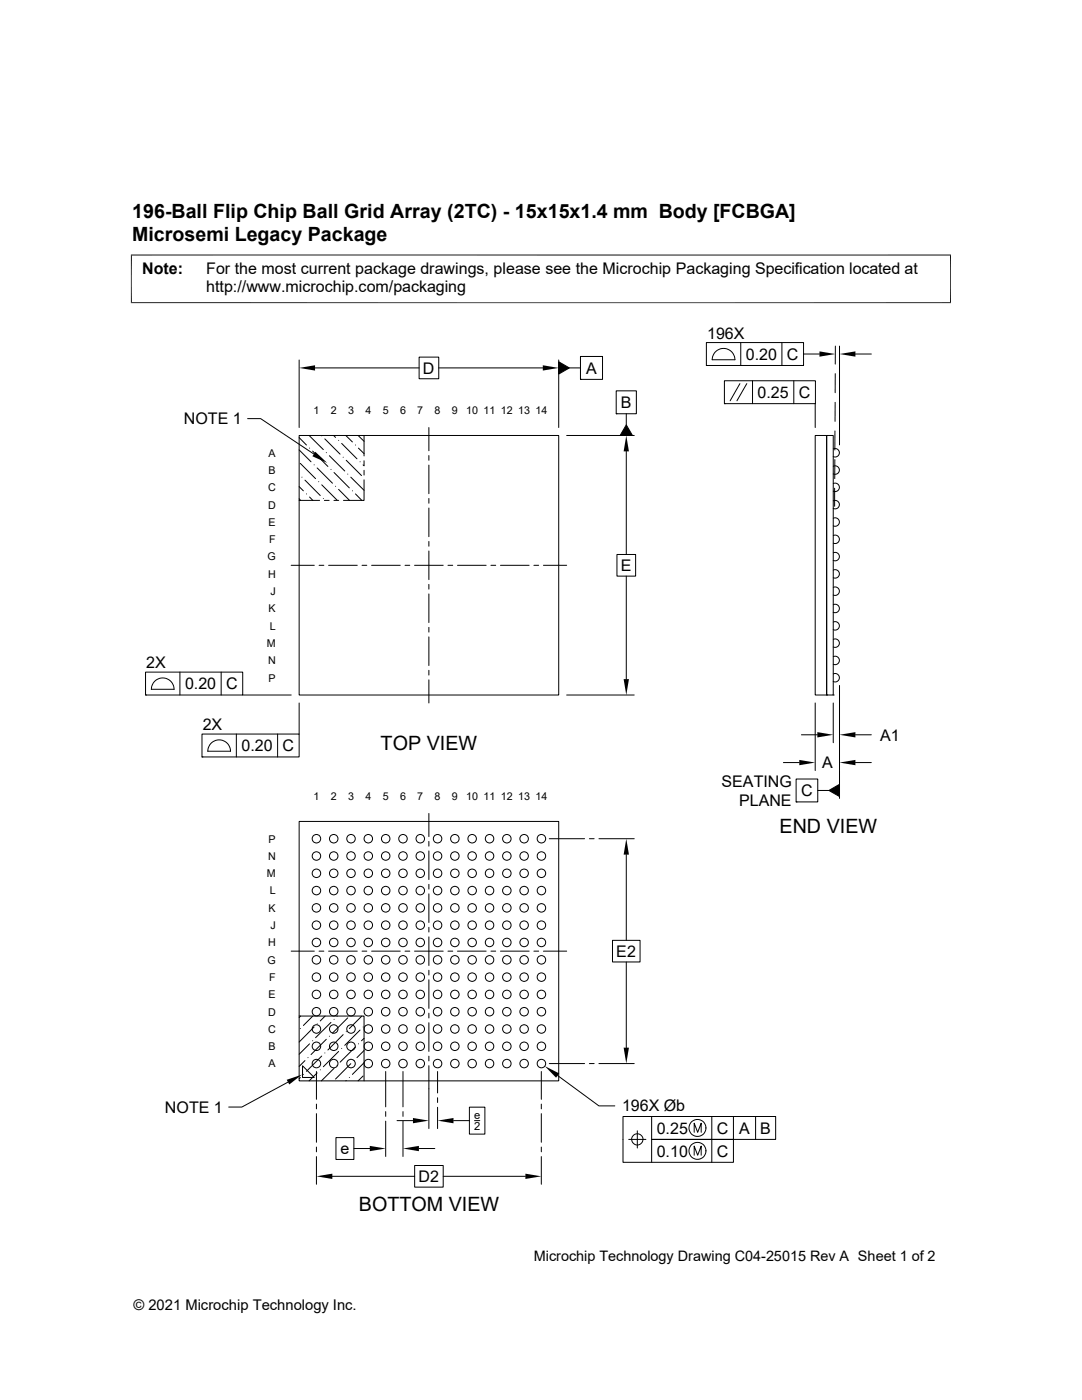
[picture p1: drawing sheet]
<svg xmlns="http://www.w3.org/2000/svg" width="216mm" height="279mm" viewBox="0 0 216 279" stroke-linecap="round" stroke-linejoin="round" font-family="sans-serif">
<g fill="none" stroke="#000" stroke-width=".2">
<path d="M26.1 50.9h163.7M26.2 50.8v9.7M189.7 50.8v9.7M26.1 60.4h163.7M59.7 71.8v13.5M62.9 73.4h20.7M83.6 71.3h3.9v4.3h-3.9zM87.5 73.4h20.8M111.5 72.2l2.1 1.2-2.1 1.3zM111.5 71.8v13.5M113.6 73.4h2.2M115.8 71.1h4.4v4.6h-4.4z"/>
<path d="M115.8 75.7h.1M123 78h4v4.6h-4zM140.9 68.4h19.4v4.5h-19.4zM140.9 72.9h.1M142.1 71.8h4.5a2.26 2.26 0 0 0-2.2-2.3 2.26 2.26 0 0 0-2.3 2.3M144.5 76h18.2v4.6h-18.2zM147.6 76.6l-1.9 3.4M147.8 68.4v4.5M149 76.6l-2 3.4M150.2 76v4.6M156 68.4v4.5M158.4 76v4.6"/>
<path d="M160.3 70.7h3.2M166.7 74.6l-.1 3.8M166.7 69.1v3.6M167.5 69.1v19.7M170.7 70.7h3.2M49.4 83.5h2.6l10.6 7.1M59.7 99.9h4.1M59.7 87.3l1.5 1.5M59.7 89.8l2.4 2.4M59.7 97.1l.8 .9M59.7 99.5l.3 .4M59.7 86.9h51.8v51.8h-51.8z"/>
<path d="M59.9 92.5l3.1 3M60.2 95.2h.1M60.9 95.8l3 3.1M61.2 98.6h.1M61.7 86.9l2.8 2.8M61.8 89.4h.1M61.8 99.2l.6 .7M62.4 90l3 3.1M62.7 92.8h.1M63.3 93.4l3 3M63.6 96.1h.1M64.2 87h.1"/>
<path d="M64.2 96.8l3 3M64.5 99.5h.1M64.7 99.9h1M64.8 87.6l3.1 3M65.1 90.3h.1M65.7 91l3.1 3M66 93.7h.1M66.6 86.9l.4 .4M66.6 99.9h1M66.7 94.3l3 3.1M67 97h.1M67.6 87.9h.1"/>
<path d="M67.6 97.7l2.1 2.2M68.2 88.5l3 3.1M68.5 91.2h.1M69 86.9l1.3 1.3M69.1 91.9l3 3M69.4 94.6h.1M70 95.2l2.6 2.7M70.3 98h.1M70.9 88.8h.1M70.9 98.6l1.3 1.3M71.5 86.9l1.1 1.2M71.5 89.4l1.1 1.1"/>
<path d="M71.8 92.2h.1M72.5 92.8l.1 .2M72.6 86.9v4.1M72.6 91.9v1M72.6 93.9v.9M72.6 95.8v4.1h-4.1M85.6 85.3v4.7M85.6 90.9v1M85.6 92.8v5.7M85.6 99.5v.9M113.1 86.9h13.5M123 82.6h.1"/>
<path d="M125 90.1v20.6M125 84.8l1.2 2.1h-2.5zM125 82.6v2.2M144.5 80.6h.1M162.7 80.6v4.7M162.7 86.9h2.3v51.8h-2.3zM165 86.9h1.3v51.8h-1.3zM166.3 99.9a.85 .85 0 0 1 1.2 .8 .85 .85 0 0 1-1.2 .8M166.3 96.5a.85 .85 0 0 1 1.2 .8 .85 .85 0 0 1-1.2 .7M166.3 93a.85 .85 0 0 1 1.2 .8 .85 .85 0 0 1-1.2 .8M166.3 89.6a.85 .85 0 0 1 1.2 .8 .85 .85 0 0 1-1.2 .7M166.5 97.4v3.6"/>
<path d="M166.6 91.7v3.8M166.6 86v3.8M166.6 80.3v3.8M58.1 112.8h4.6M63.7 112.8h.9M65.6 112.8h5.7M72.2 112.8h1M74.1 112.8h5.8M80.8 112.8h1M82.7 112.8h5.7M85.6 101.4v5.7M85.6 108.1v.9"/>
<path d="M85.6 110v5.7M85.6 116.6v1M85.6 118.5v5.7M89.4 112.8h.9M91.3 112.8h5.7M98 112.8h.9M99.9 112.8h5.7M106.5 112.8h1M108.4 112.8h4.7M123.1 110.7h3.7v4.3h-3.7zM125 115v20.5M166.3 117.2a.85 .85 0 0 1 1.2 .8 .85 .85 0 0 1-1.2 .7"/>
<path d="M166.3 113.8a.85 .85 0 0 1 1.2 .7 .85 .85 0 0 1-1.2 .8M166.3 110.3a.85 .85 0 0 1 1.2 .8 .85 .85 0 0 1-1.2 .7M166.3 106.9a.85 .85 0 0 1 1.2 .7 .85 .85 0 0 1-1.2 .8M166.3 103.4a.85 .85 0 0 1 1.2 .8 .85 .85 0 0 1-1.2 .7M29 134.1h19.4v4.6h-19.4zM29 138.7h.1M34.7 137.6a2.26 2.26 0 0 0-2.2-2.3 2.26 2.26 0 0 0-2.3 2.3h4.6M35.9 134.1v4.6M44.1 134.1v4.6M48.4 138.7h9.7M85.6 125.2v1M85.6 127.1v5.7"/>
<path d="M85.6 133.8v.9M85.6 135.7v4.6M113.1 138.7h13.5M165 138.7h.1M166.3 138.7h.1M166.3 134.5a.85 .85 0 0 1 1.2 .8 .85 .85 0 0 1-1.2 .7M166.3 131a.85 .85 0 0 1 1.2 .8 .85 .85 0 0 1-1.2 .8M166.3 127.6a.85 .85 0 0 1 1.2 .8 .85 .85 0 0 1-1.2 .7M166.3 124.1a.85 .85 0 0 1 1.2 .8 .85 .85 0 0 1-1.2 .8M166.3 120.7a.85 .85 0 0 1 1.2 .7 .85 .85 0 0 1-1.2 .8M167.5 136.8v22.5M40.3 146.5h19.4v4.6h-19.4z"/>
<path d="M40.3 151.1h.1M42.2 148.2a2.27 2.27 0 0 1 2.5-.3 2.27 2.27 0 0 1 1.3 2h-4.5l.2-.9zM47.2 146.5v4.6M55.4 146.5v4.6M59.7 140.3v6.2M156.3 152.2h3.2M158.9 155.5h4.3v4.5h-4.3zM159.9 146.6h3.2M162.7 140.3v13.5M163.2 157.8h2.2M165.4 157.8l2.1-1.3v2.5zM166.3 140.3v7.9"/>
<path d="M170.7 146.6h3.2M170.7 152.2h3.2M59.7 163.9h51.8v51.8h-51.8zM85.6 162.3v4.7M85.6 167.9v1M85.6 169.8v5.7M85.6 176.5v.9M85.6 178.4v5.7M109.6 167.4h7M117.6 167.4h1M119.5 167.4h7.1M125 170.6v17.1"/>
<path d="M158.9 160h.1M58.1 189.8h4.6M63.7 189.8h.9M65.6 189.8h5.7M72.2 189.8h1M74.1 189.8h5.8M80.8 189.8h1M82.7 189.8h5.7M85.6 185.1v.9M85.6 187v5.7M85.6 193.6v1M85.6 195.5v5.8"/>
<path d="M89.4 189.8h.9M91.3 189.8h5.7M98 189.8h.9M99.9 189.8h5.7M106.5 189.8h1M108.4 189.8h4.7M122.2 187.7h5.5v4.3h-5.5zM125 192v17.1M57.5 216l-9.2 4.9h-2.7M59.7 202.8h12.9v12.9M59.9 205.3h.1M59.9 215l-.2 .3"/>
<path d="M60 202.8l-.3 .3M60.4 212.7l2.3 2.3h-2.3zM60.5 214.4h.1M60.9 211.7l-1.2 1.1M61.4 211.1h.1M61.8 208.3l-2.1 2.1M62.4 207.7h.1M62.4 202.8l-1.9 1.9M62.7 205l-3 3M63.1 213.8v5.6M63.3 204.3h.1M63.3 214.1l-1.6 1.6"/>
<path d="M63.9 213.5h.1M64.2 210.8l-3 3M64.8 210.1h.1M64.9 202.8l-1 1M65.1 207.4l-3 3.1M65.7 206.8h.1M66 204l-3 3.1M66.7 203.4h.1M66.7 213.2l-2.6 2.5M67.2 212.6h.1M67.3 202.8h-.1M67.6 209.8l-3.1 3.1"/>
<path d="M68.2 209.2h.1M68.5 206.5l-3.1 3M69.1 205.9h.1M69.1 215.6l-.1 .1M69.4 203.1l-3.1 3.1M69.7 215h.1M70 212.3l-3 3M70.6 211.7h.1M70.9 208.9l-3 3.1M71.5 208.3h.1M71.8 205.6l-3 3M72.2 202.8l-2.5 2.5"/>
<path d="M72.5 205h.1M72.5 214.7l-1 1M72.6 207.2l-.5 .5M72.6 212.1l-2.3 2.3M72.6 209.7l-1.4 1.4M77 213.8v7.1M80.4 213.8v7.1M85.6 202.2v1M85.6 204.1v5.7M85.6 210.8v.9M85.6 212.7v12.5M87.3 213.8v4.3"/>
<path d="M87.3 219.1v.9M108 213.8v5.6M109.6 212.3h7M111.3 214.7l8.2 6h3.2M117.6 212.3h1M119.5 212.3h7.1M63.1 220.3v1M63.1 222.2v5.8M63.1 228.9v1M63.1 230.8v5.5M66.3 234.8h16.4M67 227h3.6v4.4h-3.6z"/>
<path d="M70.6 229.2h3.2M77 221.8v1M77 223.8v7M79.2 223.6h3.2M80.4 221.8v1M80.4 223.8v7M82.7 232.6h5.7v4.3h-5.7zM83.6 229.2h3.2M87.3 221v4.2M88.4 234.8h16.4M90.5 223.6h3.2M93.7 221h3.1v5.3h-3.1z"/>
<path d="M94.7 223.6h1M108 220.3v1M108 222.2v5.8M108 228.9v1M108 230.8v5.5M125.5 227.4h3.4M126 227.4a1.14 1.14 0 0 1 1.5-1.1 1.14 1.14 0 0 1 .5 1.8 1.14 1.14 0 0 1-1.9-.3l-.1-.4M127.2 225.7v3.4M130 222.8v4.6h16.3v4.6h-22v-9.2h30.5v4.6h-24.8v4.6M138.5 226v-1.8l.7 1.8 .7-1.8v1.8M138.5 230.5v-1.8l.7 1.8 .7-1.8v1.8M142 222.8v9.2"/>
<path d="M146.3 222.8v4.6M150.8 222.8v4.6"/>
<circle cx="63.1" cy="170.8" r=".85"/>
<circle cx="63.1" cy="174.3" r=".85"/>
<circle cx="63.1" cy="177.7" r=".85"/>
<circle cx="63.1" cy="167.4" r=".85"/>
<circle cx="66.6" cy="170.8" r=".85"/>
<circle cx="66.6" cy="177.7" r=".85"/>
<circle cx="66.6" cy="174.3" r=".85"/>
<circle cx="66.6" cy="167.4" r=".85"/>
<circle cx="70" cy="174.3" r=".85"/>
<circle cx="70" cy="170.8" r=".85"/>
<circle cx="70" cy="177.7" r=".85"/>
<circle cx="70" cy="167.4" r=".85"/>
<circle cx="73.5" cy="174.3" r=".85"/>
<circle cx="73.5" cy="177.7" r=".85"/>
<circle cx="73.5" cy="170.8" r=".85"/>
<circle cx="73.5" cy="167.4" r=".85"/>
<circle cx="77" cy="174.3" r=".85"/>
<circle cx="77" cy="177.7" r=".85"/>
<circle cx="77" cy="170.8" r=".85"/>
<circle cx="77" cy="167.4" r=".85"/>
<circle cx="80.4" cy="167.4" r=".85"/>
<circle cx="80.4" cy="170.8" r=".85"/>
<circle cx="80.4" cy="177.7" r=".85"/>
<circle cx="80.4" cy="174.3" r=".85"/>
<circle cx="83.9" cy="170.8" r=".85"/>
<circle cx="83.9" cy="174.3" r=".85"/>
<circle cx="83.9" cy="177.7" r=".85"/>
<circle cx="83.9" cy="167.4" r=".85"/>
<circle cx="87.3" cy="167.4" r=".85"/>
<circle cx="87.3" cy="174.3" r=".85"/>
<circle cx="87.3" cy="177.7" r=".85"/>
<circle cx="87.3" cy="170.8" r=".85"/>
<circle cx="90.8" cy="167.4" r=".85"/>
<circle cx="90.8" cy="170.8" r=".85"/>
<circle cx="90.8" cy="177.7" r=".85"/>
<circle cx="90.8" cy="174.3" r=".85"/>
<circle cx="94.2" cy="170.8" r=".85"/>
<circle cx="94.2" cy="167.4" r=".85"/>
<circle cx="94.2" cy="174.3" r=".85"/>
<circle cx="94.2" cy="177.7" r=".85"/>
<circle cx="97.7" cy="177.7" r=".85"/>
<circle cx="97.7" cy="167.4" r=".85"/>
<circle cx="97.7" cy="170.8" r=".85"/>
<circle cx="97.7" cy="174.3" r=".85"/>
<circle cx="101.1" cy="174.3" r=".85"/>
<circle cx="101.1" cy="177.7" r=".85"/>
<circle cx="101.1" cy="167.4" r=".85"/>
<circle cx="101.1" cy="170.8" r=".85"/>
<circle cx="104.6" cy="170.8" r=".85"/>
<circle cx="104.6" cy="167.4" r=".85"/>
<circle cx="104.6" cy="174.3" r=".85"/>
<circle cx="104.6" cy="177.7" r=".85"/>
<circle cx="108" cy="167.4" r=".85"/>
<circle cx="108" cy="170.8" r=".85"/>
<circle cx="108" cy="174.3" r=".85"/>
<circle cx="108" cy="177.7" r=".85"/>
<circle cx="63.1" cy="181.2" r=".85"/>
<circle cx="63.1" cy="188.1" r=".85"/>
<circle cx="63.1" cy="191.6" r=".85"/>
<circle cx="63.1" cy="198.5" r=".85"/>
<circle cx="63.1" cy="184.6" r=".85"/>
<circle cx="63.1" cy="195" r=".85"/>
<circle cx="66.6" cy="188.1" r=".85"/>
<circle cx="66.6" cy="191.6" r=".85"/>
<circle cx="66.6" cy="195" r=".85"/>
<circle cx="66.6" cy="181.2" r=".85"/>
<circle cx="66.6" cy="184.6" r=".85"/>
<circle cx="66.6" cy="198.5" r=".85"/>
<circle cx="70" cy="191.6" r=".85"/>
<circle cx="70" cy="188.1" r=".85"/>
<circle cx="70" cy="184.6" r=".85"/>
<circle cx="70" cy="181.2" r=".85"/>
<circle cx="70" cy="195" r=".85"/>
<circle cx="70" cy="198.5" r=".85"/>
<circle cx="73.5" cy="191.6" r=".85"/>
<circle cx="73.5" cy="188.1" r=".85"/>
<circle cx="73.5" cy="181.2" r=".85"/>
<circle cx="73.5" cy="184.6" r=".85"/>
<circle cx="73.5" cy="195" r=".85"/>
<circle cx="73.5" cy="198.5" r=".85"/>
<circle cx="77" cy="191.6" r=".85"/>
<circle cx="77" cy="181.2" r=".85"/>
<circle cx="77" cy="188.1" r=".85"/>
<circle cx="77" cy="198.5" r=".85"/>
<circle cx="77" cy="184.6" r=".85"/>
<circle cx="77" cy="195" r=".85"/>
<circle cx="80.4" cy="191.6" r=".85"/>
<circle cx="80.4" cy="198.5" r=".85"/>
<circle cx="80.4" cy="181.2" r=".85"/>
<circle cx="80.4" cy="188.1" r=".85"/>
<circle cx="80.4" cy="184.6" r=".85"/>
<circle cx="80.4" cy="195" r=".85"/>
<circle cx="83.9" cy="188.1" r=".85"/>
<circle cx="83.9" cy="191.6" r=".85"/>
<circle cx="83.9" cy="195" r=".85"/>
<circle cx="83.9" cy="181.2" r=".85"/>
<circle cx="83.9" cy="198.5" r=".85"/>
<circle cx="83.9" cy="184.6" r=".85"/>
<circle cx="87.3" cy="191.6" r=".85"/>
<circle cx="87.3" cy="188.1" r=".85"/>
<circle cx="87.3" cy="181.2" r=".85"/>
<circle cx="87.3" cy="184.6" r=".85"/>
<circle cx="87.3" cy="195" r=".85"/>
<circle cx="87.3" cy="198.5" r=".85"/>
<circle cx="90.8" cy="191.6" r=".85"/>
<circle cx="90.8" cy="188.1" r=".85"/>
<circle cx="90.8" cy="181.2" r=".85"/>
<circle cx="90.8" cy="184.6" r=".85"/>
<circle cx="90.8" cy="195" r=".85"/>
<circle cx="90.8" cy="198.5" r=".85"/>
<circle cx="94.2" cy="188.1" r=".85"/>
<circle cx="94.2" cy="184.6" r=".85"/>
<circle cx="94.2" cy="191.6" r=".85"/>
<circle cx="94.2" cy="181.2" r=".85"/>
<circle cx="94.2" cy="198.5" r=".85"/>
<circle cx="94.2" cy="195" r=".85"/>
<circle cx="97.7" cy="198.5" r=".85"/>
<circle cx="97.7" cy="184.6" r=".85"/>
<circle cx="97.7" cy="191.6" r=".85"/>
<circle cx="97.7" cy="188.1" r=".85"/>
<circle cx="97.7" cy="181.2" r=".85"/>
<circle cx="97.7" cy="195" r=".85"/>
<circle cx="101.1" cy="191.6" r=".85"/>
<circle cx="101.1" cy="188.1" r=".85"/>
<circle cx="101.1" cy="181.2" r=".85"/>
<circle cx="101.1" cy="198.5" r=".85"/>
<circle cx="101.1" cy="184.6" r=".85"/>
<circle cx="101.1" cy="195" r=".85"/>
<circle cx="104.6" cy="191.6" r=".85"/>
<circle cx="104.6" cy="198.5" r=".85"/>
<circle cx="104.6" cy="184.6" r=".85"/>
<circle cx="104.6" cy="188.1" r=".85"/>
<circle cx="104.6" cy="195" r=".85"/>
<circle cx="104.6" cy="181.2" r=".85"/>
<circle cx="108" cy="191.6" r=".85"/>
<circle cx="108" cy="188.1" r=".85"/>
<circle cx="108" cy="181.2" r=".85"/>
<circle cx="108" cy="184.6" r=".85"/>
<circle cx="108" cy="195" r=".85"/>
<circle cx="108" cy="198.5" r=".85"/>
<circle cx="63.1" cy="212.3" r=".85"/>
<circle cx="63.1" cy="208.8" r=".85"/>
<circle cx="63.1" cy="201.9" r=".85"/>
<circle cx="63.1" cy="205.4" r=".85"/>
<circle cx="66.6" cy="205.4" r=".85"/>
<circle cx="66.6" cy="212.3" r=".85"/>
<circle cx="66.6" cy="201.9" r=".85"/>
<circle cx="66.6" cy="208.8" r=".85"/>
<circle cx="70" cy="212.3" r=".85"/>
<circle cx="70" cy="208.8" r=".85"/>
<circle cx="70" cy="201.9" r=".85"/>
<circle cx="70" cy="205.4" r=".85"/>
<circle cx="73.5" cy="212.3" r=".85"/>
<circle cx="73.5" cy="208.8" r=".85"/>
<circle cx="73.5" cy="205.4" r=".85"/>
<circle cx="73.5" cy="201.9" r=".85"/>
<circle cx="77" cy="208.8" r=".85"/>
<circle cx="77" cy="201.9" r=".85"/>
<circle cx="77" cy="212.3" r=".85"/>
<circle cx="77" cy="205.4" r=".85"/>
<circle cx="80.4" cy="205.4" r=".85"/>
<circle cx="80.4" cy="212.3" r=".85"/>
<circle cx="80.4" cy="201.9" r=".85"/>
<circle cx="80.4" cy="208.8" r=".85"/>
<circle cx="83.9" cy="208.8" r=".85"/>
<circle cx="83.9" cy="205.4" r=".85"/>
<circle cx="83.9" cy="212.3" r=".85"/>
<circle cx="83.9" cy="201.9" r=".85"/>
<circle cx="87.3" cy="212.3" r=".85"/>
<circle cx="87.3" cy="201.9" r=".85"/>
<circle cx="87.3" cy="205.4" r=".85"/>
<circle cx="87.3" cy="208.8" r=".85"/>
<circle cx="90.8" cy="212.3" r=".85"/>
<circle cx="90.8" cy="208.8" r=".85"/>
<circle cx="90.8" cy="205.4" r=".85"/>
<circle cx="90.8" cy="201.9" r=".85"/>
<circle cx="94.2" cy="212.3" r=".85"/>
<circle cx="94.2" cy="205.4" r=".85"/>
<circle cx="94.2" cy="201.9" r=".85"/>
<circle cx="94.2" cy="208.8" r=".85"/>
<circle cx="97.7" cy="212.3" r=".85"/>
<circle cx="97.7" cy="208.8" r=".85"/>
<circle cx="97.7" cy="201.9" r=".85"/>
<circle cx="97.7" cy="205.4" r=".85"/>
<circle cx="101.1" cy="212.3" r=".85"/>
<circle cx="101.1" cy="201.9" r=".85"/>
<circle cx="101.1" cy="205.4" r=".85"/>
<circle cx="101.1" cy="208.8" r=".85"/>
<circle cx="104.6" cy="212.3" r=".85"/>
<circle cx="104.6" cy="208.8" r=".85"/>
<circle cx="104.6" cy="201.9" r=".85"/>
<circle cx="104.6" cy="205.4" r=".85"/>
<circle cx="108" cy="212.3" r=".85"/>
<circle cx="108" cy="208.8" r=".85"/>
<circle cx="108" cy="201.9" r=".85"/>
<circle cx="108" cy="205.4" r=".85"/>
<circle cx="139.2" cy="229.7" r="1.69"/>
<circle cx="139.2" cy="225.1" r="1.69"/>
</g>
<g fill="#000">
<path d="M59.7 73.4l3.2-.5v1.1zM108.3 72.9l3.2 .5-3.2 .6zM111.5 72.2l2.1 1.2-2.1 1.3zM163.5 70.1l3.2 .6-3.2 .5zM167.5 70.7l3.2-.6v1.1zM62.9 90.2l2.4 2.2-3-1.3zM125 86.9l.5 3.2h-1.1zM125 84.8l1.2 2.1h-2.5zM124.4 135.5h1.1l-.5 3.2zM159.5 151.7l3.2 .5-3.2 .5zM163.1 146.1l3.2 .5-3.2 .6zM165.4 157.8l2.1-1.3v2.5z"/>
<path d="M167.5 146.6l3.2-.5v1.1zM167.5 152.2l3.2-.5v1zM125 167.4l.5 3.2h-1.1zM57.2 215.5l3.1-1-2.6 1.9zM108.7 212.8l2.9 1.4-.6 .9zM124.4 209.1h1.1l-.5 3.2zM63.1 234.8l3.2-.6v1.1zM73.8 228.7l3.2 .5-3.2 .5zM82.4 223.1l3.2 .5-3.2 .6zM80.4 229.2l3.2-.5v1zM87.3 223.6l3.2-.5v1.1zM104.8 234.2l3.2 .6-3.2 .5z"/>
</g>
<g font-size="3.9">
<text x="26.4" y="43.5">196-Ball Flip Chip Ball Grid Array (2TC) - 15x15x1.4 mm Body [FCBGA]</text>
<text x="26.4" y="48.1">Microsemi Legacy Package</text>
<text x="75.9" y="149.6">TOP VIEW</text>
<text x="155.5" y="166.3">END VIEW</text>
<text x="71.6" y="241.7">BOTTOM VIEW</text>
</g>
<g font-size="3.2">
<text x="28.4" y="54.7">Note:</text>
<text x="41.1" y="58.3">http://www.microchip.com/packaging</text>
<text x="41.1" y="54.7">For the most current package drawings, please see the Microchip Packaging Specification located at</text>
<text x="141.1" y="67.6">196X</text>
<text x="148.8" y="71.8">0.20</text>
<text x="157" y="71.8">C</text>
<text x="84.4" y="74.6">D</text>
<text x="117" y="74.6">A</text>
<text x="123.9" y="81.4">B</text>
<text x="151.2" y="79.4">0.25</text>
<text x="159.4" y="79.4">C</text>
<text x="36.7" y="84.7">NOTE 1</text>
<text x="123.9" y="114">E</text>
<text x="29.2" y="133.3">2X</text>
<text x="36.9" y="137.5">0.20</text>
<text x="45.1" y="137.6">C</text>
<text x="40.4" y="145.7">2X</text>
<text x="48.2" y="149.9">0.20</text>
<text x="56.4" y="149.9">C</text>
<text x="175.6" y="147.8">A1</text>
<text x="164" y="153.3">A</text>
<text x="144" y="157.1">SEATING</text>
<text x="147.5" y="160.9">PLANE</text>
<text x="159.9" y="158.9">C</text>
<text x="123" y="191">E2</text>
<text x="124.1" y="221.8">196X Øb</text>
<text x="32.9" y="222.1">NOTE 1</text>
<text x="131" y="226.3">0.25</text>
<text x="143" y="226.3">C</text>
<text x="147.5" y="226.3">A</text>
<text x="151.7" y="226.3">B</text>
<text x="67.9" y="230.3">e</text>
<text x="131" y="230.8">0.10</text>
<text x="143" y="230.8">C</text>
<text x="83.5" y="235.9">D2</text>
</g>
<g font-size="2.9">
<text x="106.5" y="251.7">Microchip Technology Drawing C04-25015 Rev A Sheet 1 of 2</text>
<text x="26.6" y="261.3">© 2021 Microchip Technology Inc.</text>
</g>
<g font-size="2.2">
<text x="94.6" y="223.4">e</text>
<text x="94.6" y="225.5">2</text>
</g>
<g font-size="2.1">
<text x="62.5" y="82.6">1</text>
<text x="66" y="82.6">2</text>
<text x="69.4" y="82.6">3</text>
<text x="72.9" y="82.6">4</text>
<text x="76.4" y="82.6">5</text>
<text x="79.8" y="82.6">6</text>
<text x="83.3" y="82.6">7</text>
<text x="86.7" y="82.6">8</text>
<text x="90.2" y="82.6">9</text>
<text x="93" y="82.6">10 11 12 13 14</text>
<text x="53.6" y="91.1">A</text>
<text x="53.6" y="94.6">B</text>
<text x="53.5" y="98">C</text>
<text x="53.5" y="101.5">D</text>
<text x="53.6" y="104.9">E</text>
<text x="53.4" y="111.8">G</text>
<text x="53.7" y="108.4">F</text>
<text x="53.5" y="115.3">H</text>
<text x="54" y="118.7">J</text>
<text x="53.6" y="122.2">K</text>
<text x="53.8" y="125.6">L</text>
<text x="53.2" y="129.1">M</text>
<text x="53.5" y="132.6">N</text>
<text x="53.6" y="136">P</text>
<text x="62.5" y="159.6">1</text>
<text x="66" y="159.6">2</text>
<text x="69.4" y="159.6">3</text>
<text x="72.9" y="159.6">4</text>
<text x="76.4" y="159.6">5</text>
<text x="79.8" y="159.6">6</text>
<text x="83.3" y="159.6">7</text>
<text x="86.7" y="159.6">8</text>
<text x="90.2" y="159.6">9</text>
<text x="93" y="159.6">10 11 12 13 14</text>
<text x="53.5" y="171.6">N</text>
<text x="53.6" y="168.1">P</text>
<text x="53.2" y="175">M</text>
<text x="53.8" y="178.5">L</text>
<text x="53.6" y="181.9">K</text>
<text x="54" y="185.4">J</text>
<text x="53.5" y="188.9">H</text>
<text x="53.4" y="192.3">G</text>
<text x="53.7" y="195.8">F</text>
<text x="53.5" y="202.7">D</text>
<text x="53.6" y="199.2">E</text>
<text x="53.5" y="206.1">C</text>
<text x="53.6" y="209.6">B</text>
<text x="53.6" y="213">A</text>
</g>
</svg>
